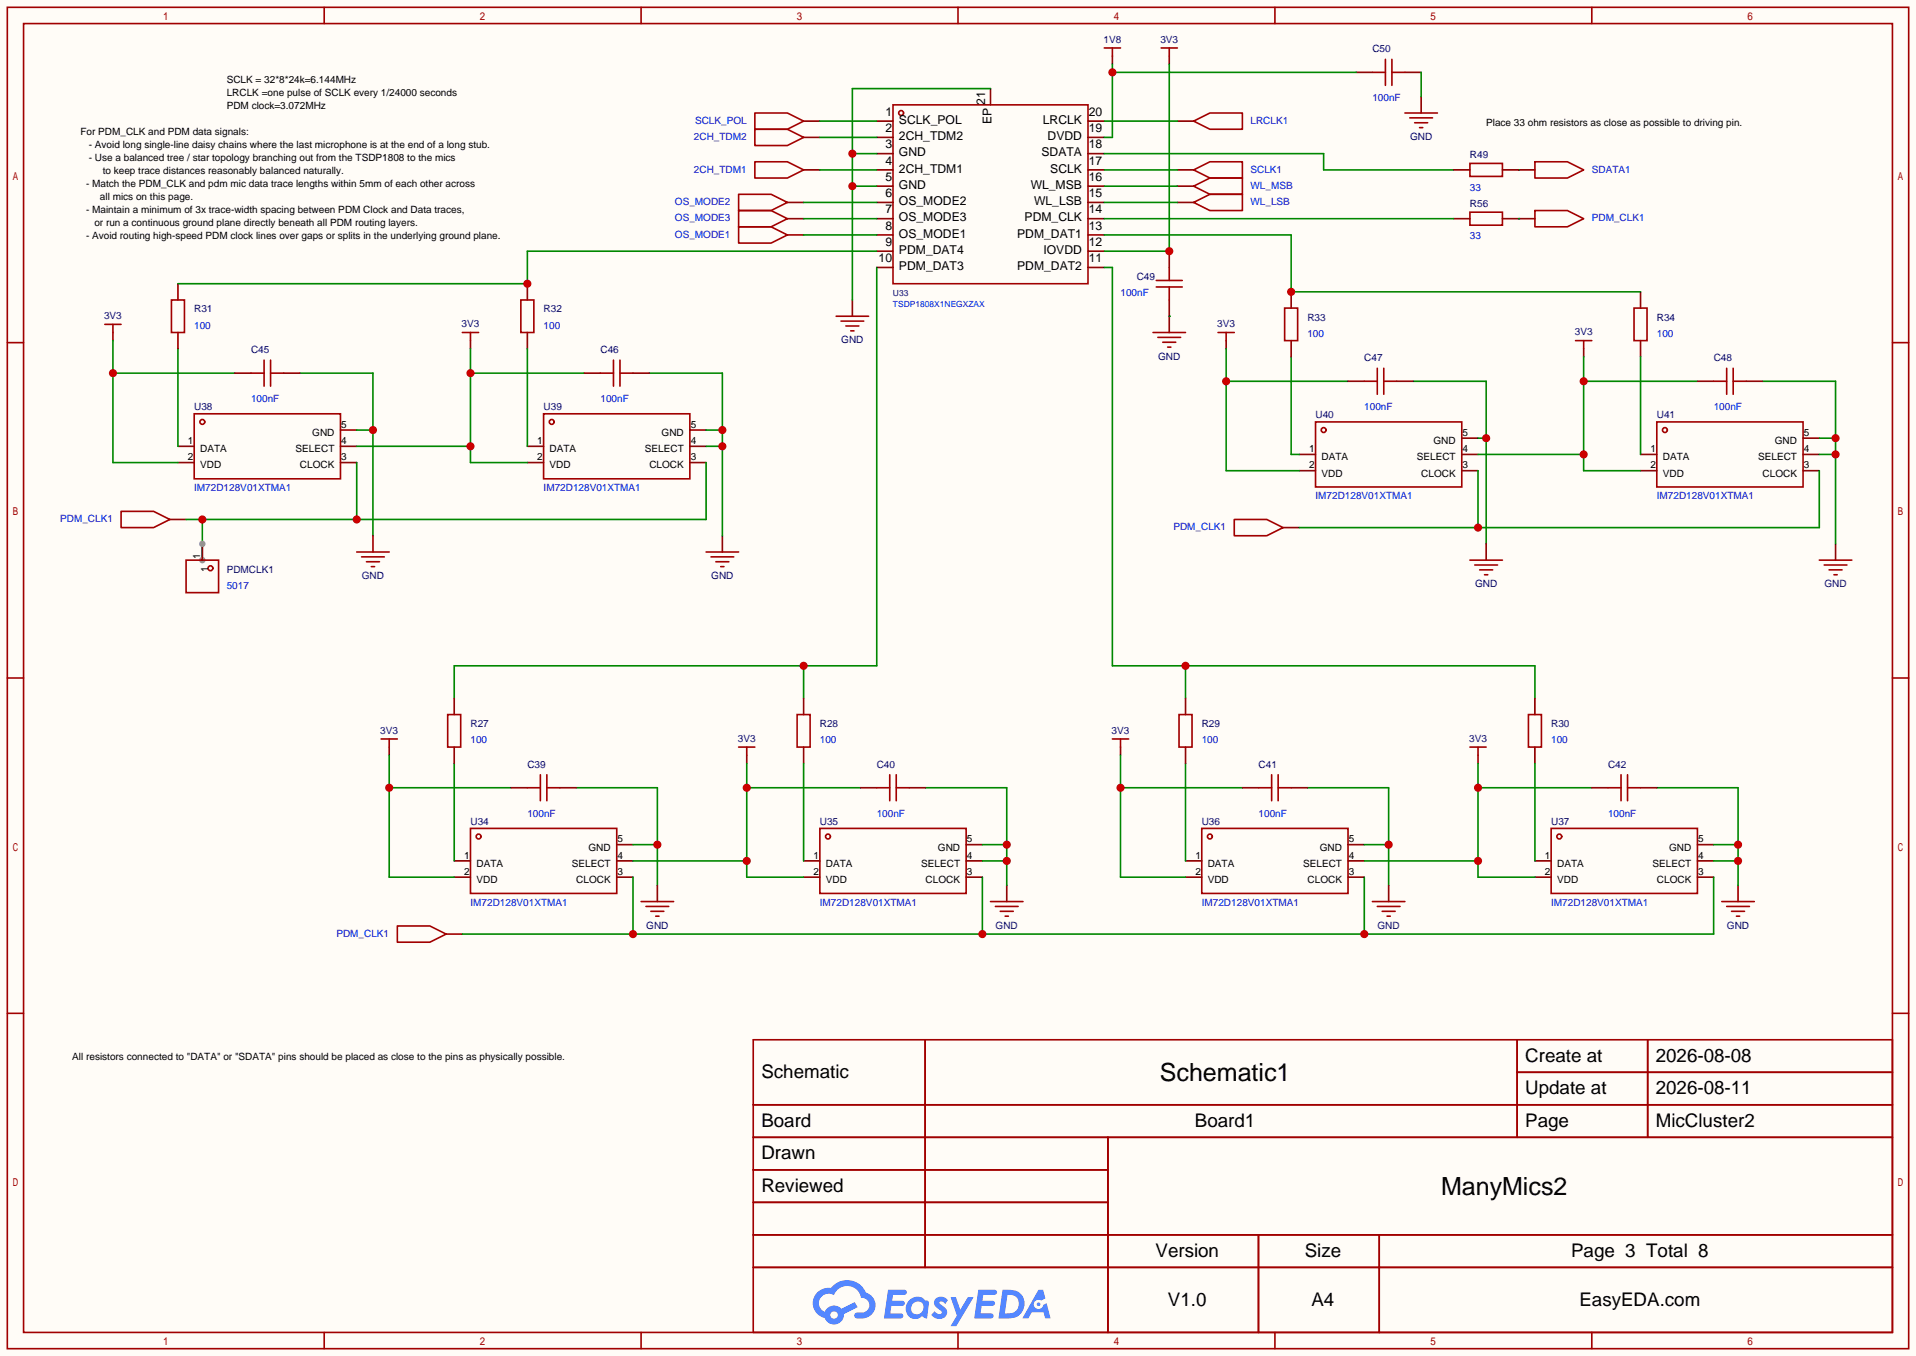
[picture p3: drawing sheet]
<svg xmlns="http://www.w3.org/2000/svg" width="299mm" height="212mm" viewBox="0 0 299 212" stroke-linecap="round" stroke-linejoin="round" font-family="sans-serif">
<path d="M0 0h299.5v211.8h-299.5z" fill="#fffcf7"/>
<g fill="none" stroke="#a10000" stroke-width=".25">
<path d="M1.1 1.1h297.2v209.6h-297.2zM3.7 3.7h292.1v204.5h-292.1zM50.7 1.1v2.6M100.2 1.1v2.6M149.7 1.1v2.6M199.3 1.1v2.6M248.8 1.1v2.6M1.1 53.5h2.6M295.8 53.5h2.5M1.1 105.9h2.6M295.8 105.9h2.5M1.1 158.3h2.6"/>
<path d="M295.8 158.3h2.5M117.7 162.4h178.1v45.8h-178.1zM117.7 172.6h178.1M117.7 177.7h178.1M144.6 162.4v35.6M173.2 177.7v30.5M237.1 162.4v15.3M237.1 167.5h58.7M257.5 162.4v15.3M117.7 182.8h55.5M117.7 192.9h178.1M117.7 187.8h55.5"/>
<path d="M117.7 198h178.1M196.7 192.9v15.3M215.6 192.9v15.3M50.7 208.2v2.5M100.2 208.2v2.5M149.7 208.2v2.5M199.3 208.2v2.5M248.8 208.2v2.5"/>
</g>
<g fill="#5487ff">
<path d="M146.3 202.8a1.3 1.3 0 0 1 1.8 .3l-.4 .6a.54 .54 0 0 0-.9-.2l.1 .1a2.32 2.32 0 0 1 1.1 1.4 1.36 1.36 0 0 1-1.1 1.1 1.36 1.36 0 0 1-1.4-.7l.6-.6a.7 .7 0 0 0 1.1 .3l-.1-.3a1.6 1.6 0 0 1-1.1-1.6z"/>
<path d="M148.6 202.7h.8l.7 1.9 1.2-1.9h.9l-2.7 4.5h-.9l.9-1.7z"/>
<path d="M138.8 201.5h1.6a1.31 1.31 0 0 1 1.3 .2 .4 .4 0 0 1-.4 .6h-1.7l-.2 .9h1.7a.4 .4 0 0 1 .3 .4 .4 .4 0 0 1-.4 .4h-1.7l-.1 1.2h.8a1.23 1.23 0 0 1 1.1 .2 .39 .39 0 0 1-.3 .6h-2.6z"/>
<path d="M152.9 201.5h1.6a1.32 1.32 0 0 1 1.3 .2 .39 .39 0 0 1-.4 .6h-1.7l-.2 .9h1.7a.4 .4 0 0 1 .3 .4 .4 .4 0 0 1-.4 .4h-1.7l-.1 1.2h.8a1.23 1.23 0 0 1 1.1 .2 .39 .39 0 0 1-.3 .6h-2.6z"/>
<path d="M162.3 201.5h.7l.4 1.3-.7 .4a.75 .75 0 0 0-1.1 .3 .75 .75 0 0 0 .5 1 .75 .75 0 0 0 1-.6l.5-.3 .6 2.4h-.8l-.3-1h-1.8l-.6 1h-.9z"/>
<path d="M156.7 201.5l-.6 4.5h1.4a2.27 2.27 0 0 0 2.5-1.7 2.27 2.27 0 0 0-1.3-2.7zM157.5 202.3a1.5 1.5 0 0 1 1.8 1.5 1.5 1.5 0 0 1-2 1.4h-.2z"/>
<path d="M142.1 203.1a1.62 1.62 0 0 0-.4 2.1 1.62 1.62 0 0 0 2.1 .7l.3-.3 .4 .3 .4 .1 .3-2.5-.2-.3h-.1a.57 .57 0 0 1-.6-.4 1.73 1.73 0 0 0-2.2 .3zM142.7 203.6a.96 .96 0 0 1 1.5 0 .96 .96 0 0 1-.2 1.5 .95 .95 0 0 1-1.4-.1 .95 .95 0 0 1 .1-1.4z"/>
<path d="M127.8 201.9a2.37 2.37 0 0 0 1.1 4 1.54 1.54 0 0 0 1.8 1 1.54 1.54 0 0 0 1.2-1.6l2.2-1.1-.5-.8-2.1 1.1a1.57 1.57 0 0 0-2.6 .4 1.5 1.5 0 0 1-.7-2.1 1.5 1.5 0 0 1 2.1-.5 2.23 2.23 0 0 1 2.3-1.4 2.23 2.23 0 0 1 2 1.8 1.16 1.16 0 0 1 1.3 1.1 1.16 1.16 0 0 1-1.1 1.3h-.7a.47 .47 0 0 0-.6 .3 .47 .47 0 0 0 .5 .6 2.23 2.23 0 0 0 2.2-.7 2.23 2.23 0 0 0 .4-2.3 2.16 2.16 0 0 0-1.3-1.1 3.2 3.2 0 0 0-5.4-.7h-.4a2.55 2.55 0 0 0-1.7 .7zM129.8 205.4a.58 .58 0 0 1 1.1 0 .58 .58 0 0 1-1.1 0z"/>
<circle cx="162.3" cy="203.8" r=".28"/>
</g>
<g fill="none" stroke="#a10000" stroke-width=".25">
<path d="M139.6 16.4h30.5v27.9h-30.5zM219.6 17.7h5.1M220.3 18.4h3.6M221.1 19.2h2M221.9 19.9h.5M130.7 49.4h5.1M131.4 50.2h3.6M132.2 50.9h2M133 51.7h.5M180.2 51.9h5.1M181 52.7h3.5M181.7 53.5h2.1"/>
<path d="M182.5 54.2h.5"/>
<circle cx="140.8" cy="17.7" r=".38"/>
</g>
<g fill="none" stroke="#870000" stroke-width=".25">
<path d="M137 18.9h2.6M154.8 13.8v2.6M170.1 18.9h2.5M222.1 15.1v2.6M137 21.5h2.6M137 24h2.6M137 26.5h2.6M137 29.1h2.6M137 31.6h2.6M137 34.2h2.6M137 36.7h2.6M137 39.2h2.6"/>
<path d="M170.1 21.5h2.5M170.1 24h2.5M170.1 26.5h2.5M170.1 29.1h2.5M170.1 31.6h2.5M170.1 34.2h2.5M170.1 36.7h2.5M170.1 39.2h2.5M133.2 46.9v2.5M137 41.8h2.6M170.1 41.8h2.5M182.8 49.4v2.5"/>
</g>
<path d="M154.8 13.8h-21.6v33.1M133.2 24h3.8M133.2 29.1h3.8" fill="none" stroke="#008700" stroke-width=".25"/>
<g fill="#c00">
<circle cx="133.2" cy="24" r=".63"/>
<circle cx="133.2" cy="29.1" r=".63"/>
</g>
<g fill="none" stroke="#870000" stroke-width=".25">
<path d="M125.6 18.9h2.5M173.9 8.8v1.2M182.8 8.8v1.2M184 18.9h2.6M212 11.3h2.5M219.6 11.3h2.5M123.1 31.6h2.5M123.1 34.2h2.5M123.1 36.7h2.5M125.6 21.5h2.5M125.6 26.5h2.5M182.8 39.2v2.6"/>
<path d="M184 31.6h2.6M184 26.5h2.6M184 29.1h2.6M237.4 26.5h2.5M17.7 51.9v1.3M73.5 53.2v1.3M182.8 46.9v2.5M191.6 53.2v1.3M247.5 54.5v1.3M27.8 69.7h2.6M27.8 72.3h2.6M53.2 69.7h2.6"/>
<path d="M53.2 72.3h2.6M53.2 67.2h2.6M82.4 69.7h2.6M82.4 72.3h2.6M107.8 69.7h2.6M107.8 72.3h2.6M107.8 67.2h2.6M203.1 71h2.5M203.1 73.5h2.5M228.5 71h2.5M228.5 73.5h2.5M228.5 68.5h2.5"/>
<path d="M256.4 71h2.6M256.4 73.5h2.6M281.8 71h2.6M281.8 73.5h2.6M281.8 68.5h2.6M60.8 116.7v1.3M116.7 118v1.3M175.1 116.7v1.3M231 118v1.3M71 134.5h2.5M71 137h2.5M96.4 134.5h2.5"/>
<path d="M96.4 137h2.5M96.4 132h2.5M125.6 134.5h2.5M125.6 137h2.5M151 134.5h2.5M151 137h2.5M151 132h2.5M185.3 134.5h2.5M185.3 137h2.5M210.7 134.5h2.5M210.7 137h2.5M210.7 132h2.5"/>
<path d="M239.9 134.5h2.5M239.9 137h2.5M265.3 134.5h2.5M265.3 137h2.5M265.3 132h2.5"/>
</g>
<g fill="none" stroke="#a10000" stroke-width=".25">
<path d="M118 17.7h5.1l2.5 1.2-2.5 1.3h-5.1zM172.6 7.5h2.5M173.9 7.5v1.3M181.5 7.5h2.5M182.8 7.5v1.3M186.6 18.9l2.5-1.2h5.1v2.5h-5.1zM214.5 11.3h2M216.5 9.3v4M217.6 9.3v4M217.6 11.3h2M115.4 30.4h5.1l2.6 1.2-2.6 1.3h-5.1zM115.4 32.9h5.1l2.6 1.3-2.6 1.2h-5.1z"/>
<path d="M115.4 35.4h5.1l2.6 1.3-2.6 1.3h-5.1zM118 20.2h5.1l2.5 1.3-2.5 1.2h-5.1zM118 25.3h5.1l2.5 1.2-2.5 1.3h-5.1zM186.6 31.6l2.5-1.2h5.1v2.5h-5.1zM186.6 29.1l2.5-1.3h5.1v2.6h-5.1zM186.6 26.5l2.5-1.2h5.1v2.5h-5.1zM239.9 25.3h5.1l2.5 1.2-2.5 1.3h-5.1zM16.4 50.7h2.5M17.7 50.7v1.2M72.3 51.9h2.5M73.5 51.9v1.3M180.7 44.8h4.1"/>
<path d="M180.7 43.8h4.1M182.8 41.8v2M182.8 44.8v2.1M190.4 51.9h2.5M191.6 51.9v1.3M246.3 53.2h2.5M247.5 53.2v1.3M30.4 64.6h22.8v10.2h-22.8zM85 64.6h22.8v10.2h-22.8zM205.6 65.9h22.9v10.2h-22.9zM259 65.9h22.8v10.2h-22.8zM59.6 115.4h2.5"/>
<path d="M60.8 115.4v1.3M115.4 116.7h2.6M116.7 116.7v1.3M173.9 115.4h2.5M175.1 115.4v1.3M229.7 116.7h2.6M231 116.7v1.3M73.5 129.4h22.9v10.2h-22.9zM128.1 129.4h22.9v10.2h-22.9zM187.8 129.4h22.9v10.2h-22.9zM242.4 129.4h22.9v10.2h-22.9z"/>
<circle cx="31.6" cy="65.9" r=".38"/>
<circle cx="86.2" cy="65.9" r=".38"/>
<circle cx="206.9" cy="67.2" r=".38"/>
<circle cx="260.2" cy="67.2" r=".38"/>
<circle cx="74.8" cy="130.7" r=".38"/>
<circle cx="129.4" cy="130.7" r=".38"/>
<circle cx="189.1" cy="130.7" r=".38"/>
<circle cx="243.7" cy="130.7" r=".38"/>
</g>
<path d="M128.1 18.9h8.9M182.8 10v29.2h-10.2M125.6 31.6h11.4M125.6 34.2h11.4M125.6 36.7h11.4M128.1 21.5h8.9M128.1 26.5h8.9" fill="none" stroke="#008700" stroke-width=".25"/>
<circle cx="182.8" cy="39.2" r=".63" fill="#c00"/>
<path d="M172.6 41.8h1.3v62.2h66v5.1M185.3 104v5.1" fill="none" stroke="#008700" stroke-width=".25"/>
<circle cx="185.3" cy="104" r=".63" fill="#c00"/>
<path d="M173.9 10v11.5h-1.3M173.9 11.3h38.1" fill="none" stroke="#008700" stroke-width=".25"/>
<circle cx="173.9" cy="11.3" r=".63" fill="#c00"/>
<path d="M172.6 18.9h11.4M172.6 26.5h11.4M172.6 29.1h11.4M172.6 31.6h11.4M247.5 59.6h17.8M247.5 55.8v17.7h8.9M231 71h16.5" fill="none" stroke="#008700" stroke-width=".25"/>
<path d="M237.4 34.2h2.5" fill="none" stroke="#870000" stroke-width=".25"/>
<path d="M239.9 32.9h5.1l2.5 1.3-2.5 1.2h-5.1z" fill="none" stroke="#a10000" stroke-width=".25"/>
<g fill="#c00">
<circle cx="247.5" cy="59.6" r=".63"/>
<circle cx="247.5" cy="71" r=".63"/>
</g>
<path d="M231 119.3v17.7h8.9M213.2 134.5h17.8M231 123.1h17.8" fill="none" stroke="#008700" stroke-width=".25"/>
<g fill="#c00">
<circle cx="231" cy="134.5" r=".63"/>
<circle cx="231" cy="123.1" r=".63"/>
</g>
<path d="M116.7 119.3v17.7h8.9M98.9 134.5h17.8M116.7 123.1h17.8" fill="none" stroke="#008700" stroke-width=".25"/>
<g fill="#c00">
<circle cx="116.7" cy="123.1" r=".63"/>
<circle cx="116.7" cy="134.5" r=".63"/>
</g>
<path d="M73.5 54.5v17.8h8.9M73.5 58.3h17.8M55.8 69.7h17.7" fill="none" stroke="#008700" stroke-width=".25"/>
<g fill="#c00">
<circle cx="73.5" cy="69.7" r=".63"/>
<circle cx="73.5" cy="58.3" r=".63"/>
</g>
<path d="M17.7 58.3h19M17.7 53.2v19.1h10.1" fill="none" stroke="#008700" stroke-width=".25"/>
<circle cx="17.7" cy="58.3" r=".63" fill="#c00"/>
<path d="M191.6 54.5v19h11.5M191.6 59.6h19.1" fill="none" stroke="#008700" stroke-width=".25"/>
<circle cx="191.6" cy="59.6" r=".63" fill="#c00"/>
<path d="M220.9 59.6h11.4v25.4M231 68.5h1.3" fill="none" stroke="#008700" stroke-width=".25"/>
<circle cx="232.3" cy="68.5" r=".63" fill="#c00"/>
<path d="M46.9 58.3h11.4v25.4M55.8 67.2h2.5" fill="none" stroke="#008700" stroke-width=".25"/>
<circle cx="58.3" cy="67.2" r=".63" fill="#c00"/>
<path d="M204.3 123.1h12.7v15.2M213.2 132h3.8" fill="none" stroke="#008700" stroke-width=".25"/>
<circle cx="217" cy="132" r=".63" fill="#c00"/>
<path d="M175.1 118v19h10.2M175.1 123.1h19.1" fill="none" stroke="#008700" stroke-width=".25"/>
<circle cx="175.1" cy="123.1" r=".63" fill="#c00"/>
<path d="M60.8 118v19h10.2M60.8 123.1h19.1" fill="none" stroke="#008700" stroke-width=".25"/>
<circle cx="60.8" cy="123.1" r=".63" fill="#c00"/>
<path d="M90 123.1h12.7v15.2M98.9 132h3.8" fill="none" stroke="#008700" stroke-width=".25"/>
<circle cx="102.7" cy="132" r=".63" fill="#c00"/>
<path d="M58.3 83.7v2.5M112.9 83.7v2.5M232.3 85v2.5M286.9 85v2.5M102.7 138.3v2.5M157.4 138.3v2.5M217 138.3v2.5M271.7 138.3v2.5" fill="none" stroke="#870000" stroke-width=".25"/>
<g fill="none" stroke="#a10000" stroke-width=".25">
<path d="M55.8 86.2h5M56.5 87h3.6M57.3 87.8h2M58 88.5h.5M110.4 86.2h5M111.1 87h3.6M111.9 87.8h2M112.6 88.5h.6M229.7 87.5h5.1M230.5 88.3h3.6M231.3 89h2M232 89.8h.5"/>
<path d="M284.4 87.5h5M285.1 88.3h3.6M285.9 89h2M286.6 89.8h.5M100.2 140.8h5.1M101 141.6h3.5M101.7 142.4h2.1M102.5 143.1h.5M154.8 140.8h5.1M155.6 141.6h3.5M156.3 142.4h2.1M157.1 143.1h.5"/>
<path d="M214.5 140.8h5.1M215.3 141.6h3.5M216 142.4h2.1M216.8 143.1h.5M269.1 140.8h5.1M269.9 141.6h3.5M270.6 142.4h2.1M271.4 143.1h.5"/>
</g>
<path d="M275.5 59.6h11.4v25.4M284.4 71h2.5M284.4 68.5h2.5" fill="none" stroke="#008700" stroke-width=".25"/>
<g fill="#c00">
<circle cx="286.9" cy="71" r=".63"/>
<circle cx="286.9" cy="68.5" r=".63"/>
</g>
<path d="M101.5 58.3h11.4v25.4M110.4 67.2h2.5M110.4 69.7h2.5" fill="none" stroke="#008700" stroke-width=".25"/>
<g fill="#c00">
<circle cx="112.9" cy="67.2" r=".63"/>
<circle cx="112.9" cy="69.7" r=".63"/>
</g>
<path d="M259 123.1h12.7v15.2M267.8 132h3.9M267.8 134.5h3.9" fill="none" stroke="#008700" stroke-width=".25"/>
<g fill="#c00">
<circle cx="271.7" cy="132" r=".63"/>
<circle cx="271.7" cy="134.5" r=".63"/>
</g>
<path d="M144.7 123.1h12.7v15.2M153.5 132h3.9M153.5 134.5h3.9" fill="none" stroke="#008700" stroke-width=".25"/>
<g fill="#c00">
<circle cx="157.4" cy="134.5" r=".63"/>
<circle cx="157.4" cy="132" r=".63"/>
</g>
<path d="M26.5 81.2h2.6M200.5 82.4h2.6M69.7 145.9h2.6" fill="none" stroke="#870000" stroke-width=".25"/>
<path d="M18.9 79.9h5.1l2.5 1.3-2.5 1.2h-5.1zM192.9 81.2h5.1l2.5 1.2-2.5 1.3h-5.1zM62.1 144.7h5.1l2.5 1.2-2.5 1.3h-5.1z" fill="none" stroke="#a10000" stroke-width=".25"/>
<path d="M231 73.5v8.9M284.4 73.5v8.9h-81.3" fill="none" stroke="#008700" stroke-width=".25"/>
<circle cx="231" cy="82.4" r=".63" fill="#c00"/>
<path d="M55.8 72.3v8.9M110.4 72.3v8.9h-81.3M31.6 81.2v6.3" fill="none" stroke="#008700" stroke-width=".25"/>
<g fill="#c00">
<circle cx="55.8" cy="81.2" r=".63"/>
<circle cx="31.6" cy="81.2" r=".63"/>
</g>
<circle cx="31.6" cy="87.5" r=".51" fill="#999"/>
<path d="M98.9 137v8.9M153.5 137v8.9M213.2 137v8.9M267.8 137v8.9h-195.5" fill="none" stroke="#008700" stroke-width=".25"/>
<g fill="#c00">
<circle cx="98.9" cy="145.9" r=".63"/>
<circle cx="153.5" cy="145.9" r=".63"/>
<circle cx="213.2" cy="145.9" r=".63"/>
</g>
<g fill="none" stroke="#a10000" stroke-width=".25">
<path d="M39.2 58.3h2.1M41.3 56.3v4M42.3 58.3h2M42.3 56.3v4M93.9 58.3h2M95.9 56.3v4M96.9 58.3h2M96.9 56.3v4M213.2 59.6h2.1M215.3 57.5v4.1M216.3 59.6h2M216.3 57.5v4.1"/>
<path d="M267.8 59.6h2.1M269.9 57.5v4.1M270.9 59.6h2M270.9 57.5v4.1M82.4 123.1h2.1M84.5 121v4.1M85.5 123.1h2M85.5 121v4.1M137 123.1h2.1M139.1 121v4.1M140.1 123.1h2M140.1 121v4.1"/>
<path d="M196.7 123.1h2.1M198.8 121v4.1M199.8 123.1h2M199.8 121v4.1M251.3 123.1h2.1M253.4 121v4.1M254.4 123.1h2M254.4 121v4.1"/>
</g>
<g fill="none" stroke="#870000" stroke-width=".25">
<path d="M36.7 58.3h2.5M44.3 58.3h2.6M91.3 58.3h2.6M98.9 58.3h2.6M210.7 59.6h2.5M218.3 59.6h2.6M265.3 59.6h2.5M272.9 59.6h2.6M79.9 123.1h2.5M87.5 123.1h2.5M134.5 123.1h2.5M142.1 123.1h2.6"/>
<path d="M194.2 123.1h2.5M201.8 123.1h2.5M248.8 123.1h2.5M256.4 123.1h2.6"/>
</g>
<path d="M27.8 54.5v15.2M137 41.8v62.2h-66v5.1M201.8 55.8v15.2h1.3M71 119.3v15.2M125.6 104v5.1M185.3 119.3v15.2" fill="none" stroke="#008700" stroke-width=".25"/>
<circle cx="125.6" cy="104" r=".63" fill="#c00"/>
<g fill="none" stroke="#870000" stroke-width=".25">
<path d="M27.8 44.3v2.6M27.8 51.9v2.6M82.4 44.3v2.6M82.4 51.9v2.6M201.8 45.6v2.5M201.8 53.2v2.6M256.4 45.6v2.5M256.4 53.2v2.6M71 109.1v2.5M71 116.7v2.6M125.6 109.1v2.5M125.6 116.7v2.6"/>
<path d="M185.3 109.1v2.5M185.3 116.7v2.6M239.9 109.1v2.5M239.9 116.7v2.6"/>
</g>
<path d="M26.8 46.9h2v5h-2zM81.4 46.9h2v5h-2zM200.8 48.1h2v5.1h-2zM255.4 48.1h2v5.1h-2zM70 111.6h2v5.1h-2zM124.6 111.6h2v5.1h-2zM184.3 111.6h2v5.1h-2zM238.9 111.6h2v5.1h-2z" fill="none" stroke="#a10000" stroke-width=".25"/>
<path d="M172.6 36.7h29.2v8.9h54.6M82.4 54.5v15.2M256.4 55.8v15.2M125.6 119.3v15.2M239.9 119.3v15.2" fill="none" stroke="#008700" stroke-width=".25"/>
<circle cx="201.8" cy="45.6" r=".63" fill="#c00"/>
<path d="M137 39.2h-54.6v5.1h-54.6" fill="none" stroke="#008700" stroke-width=".25"/>
<circle cx="82.4" cy="44.3" r=".63" fill="#c00"/>
<path d="M222.1 11.3v3.8M172.6 24h34.3v2.5h20.3M237.4 26.5h.1M182.8 49.4h.1" fill="none" stroke="#008700" stroke-width=".25"/>
<g fill="none" stroke="#a10000" stroke-width=".25">
<path d="M229.7 33.1h5.1v2.1h-5.1zM229.7 25.5h5.1v2.1h-5.1zM29.1 87.5h5.1v5.1h-5.1z"/>
<circle cx="32.9" cy="88.8" r=".38"/>
</g>
<path d="M227.2 34.2h2.5M227.2 26.5h2.5M234.8 34.2h2.6M234.8 26.5h2.6M31.6 85v2.5" fill="none" stroke="#870000" stroke-width=".25"/>
<circle cx="31.6" cy="85" r=".51" fill="#999"/>
<path d="M172.6 34.2h54.6M237.4 34.2h.1" fill="none" stroke="#008700" stroke-width=".25"/>
<g font-size="3.9">
<text x="181.3" y="168.9">Schematic1</text>
<text x="225.2" y="186.7">ManyMics2</text>
</g>
<g font-size="2.9">
<text x="238.4" y="165.9">Create at</text>
<text x="258.8" y="165.9">2026-08-08</text>
<text x="119" y="168.4">Schematic</text>
<text x="238.4" y="170.9">Update at</text>
<text x="258.8" y="170.9">2026-08-11</text>
<text x="119" y="176">Board</text>
<text x="186.8" y="176">Board1</text>
<text x="238.4" y="176">Page</text>
<text x="258.8" y="176">MicCluster2</text>
<text x="119" y="181.1">Drawn</text>
<text x="119" y="186.2">Reviewed</text>
<text x="180.6" y="196.3">Version</text>
<text x="203.9" y="196.3">Size</text>
<text x="245.6" y="196.3">Page 3 Total 8</text>
<text x="182.6" y="204">V1.0</text>
<text x="205" y="204">A4</text>
<text x="246.9" y="204">EasyEDA.com</text>
</g>
<g font-size="1.9">
<text x="154" y="16.4" transform="rotate(-90 154 16.4)">21</text>
<text x="138.4" y="18.1">1</text>
<text x="138.4" y="20.6">2</text>
<text x="138.4" y="23.2">3</text>
<text x="140.5" y="19.4">SCLK_POL</text>
<text x="140.5" y="21.9">2CH_TDM2</text>
<text x="155" y="19.4" transform="rotate(-90 155 19.4)">EP</text>
<text x="163" y="19.4">LRCLK</text>
<text x="163.7" y="21.9">DVDD</text>
<text x="170.2" y="23.2">18</text>
<text x="170.2" y="20.6">19</text>
<text x="170.2" y="18.1">20</text>
<text x="138.4" y="25.7">4</text>
<text x="138.4" y="28.2">5</text>
<text x="140.5" y="24.4">GND</text>
<text x="140.5" y="27">2CH_TDM1</text>
<text x="140.5" y="29.5">GND</text>
<text x="161.1" y="29.5">WL_MSB</text>
<text x="162.8" y="24.4">SDATA</text>
<text x="164.2" y="27">SCLK</text>
<text x="170.2" y="28.2">16</text>
<text x="170.2" y="25.7">17</text>
<text x="138.4" y="30.8">6</text>
<text x="138.4" y="33.3">7</text>
<text x="138.4" y="35.9">8</text>
<text x="140.5" y="32.1">OS_MODE2</text>
<text x="140.5" y="34.6">OS_MODE3</text>
<text x="160.1" y="34.6">PDM_CLK</text>
<text x="161.6" y="32.1">WL_LSB</text>
<text x="170.2" y="35.9">13</text>
<text x="170.2" y="33.3">14</text>
<text x="170.2" y="30.8">15</text>
<text x="137.3" y="40.9">10</text>
<text x="138.4" y="38.4">9</text>
<text x="140.5" y="37.1">OS_MODE1</text>
<text x="140.5" y="39.7">PDM_DAT4</text>
<text x="159" y="37.1">PDM_DAT1</text>
<text x="163.1" y="39.7">IOVDD</text>
<text x="170.2" y="40.9">11</text>
<text x="170.2" y="38.4">12</text>
<text x="140.5" y="42.2">PDM_DAT3</text>
<text x="159" y="42.2">PDM_DAT2</text>
</g>
<g font-size="1.6" fill="#000080">
<text x="172.5" y="6.7">1V8</text>
<text x="181.4" y="6.7">3V3</text>
<text x="214.5" y="8.2">C50</text>
<text x="220.4" y="21.9">GND</text>
<text x="229.7" y="24.7">R49</text>
<text x="229.7" y="32.3">R56</text>
<text x="177.7" y="43.7">C49</text>
<text x="16.3" y="49.8">3V3</text>
<text x="30.4" y="48.8">R31</text>
<text x="72.1" y="51.1">3V3</text>
<text x="85" y="48.8">R32</text>
<text x="131.5" y="53.6">GND</text>
<text x="190.3" y="51.1">3V3</text>
<text x="204.3" y="50.1">R33</text>
<text x="246.1" y="52.4">3V3</text>
<text x="259" y="50.1">R34</text>
<text x="39.2" y="55.2">C45</text>
<text x="93.9" y="55.2">C46</text>
<text x="181" y="56.2">GND</text>
<text x="213.2" y="56.4">C47</text>
<text x="267.8" y="56.4">C48</text>
<text x="30.4" y="64.1">U38</text>
<text x="85" y="64.1">U39</text>
<text x="205.6" y="65.3">U40</text>
<text x="259" y="65.3">U41</text>
<text x="35.4" y="89.5">PDMCLK1</text>
<text x="56.6" y="90.5">GND</text>
<text x="111.2" y="90.5">GND</text>
<text x="230.5" y="91.7">GND</text>
<text x="285.2" y="91.7">GND</text>
<text x="73.5" y="113.6">R27</text>
<text x="128.1" y="113.6">R28</text>
<text x="187.8" y="113.6">R29</text>
<text x="242.4" y="113.6">R30</text>
<text x="59.4" y="114.6">3V3</text>
<text x="82.4" y="119.9">C39</text>
<text x="115.3" y="115.9">3V3</text>
<text x="137" y="119.9">C40</text>
<text x="173.7" y="114.6">3V3</text>
<text x="196.7" y="119.9">C41</text>
<text x="229.6" y="115.9">3V3</text>
<text x="251.3" y="119.9">C42</text>
<text x="73.5" y="128.8">U34</text>
<text x="128.1" y="128.8">U35</text>
<text x="187.8" y="128.8">U36</text>
<text x="242.4" y="128.8">U37</text>
<text x="101" y="145.1">GND</text>
<text x="155.6" y="145.1">GND</text>
<text x="215.3" y="145.1">GND</text>
<text x="269.9" y="145.1">GND</text>
</g>
<g font-size="1.6">
<text x="35.4" y="13">SCLK = 32*8*24k=6.144MHz</text>
<text x="35.4" y="15">LRCLK =one pulse of SCLK every 1/24000 seconds</text>
<text x="35.4" y="17.1">PDM clock=3.072MHz</text>
<text x="12.6" y="21.1">For PDM_CLK and PDM data signals:</text>
<text x="13.9" y="23.2">- Avoid long single-line daisy chains where the last microphone is at the end of a long stub.</text>
<text x="232.3" y="19.6">Place 33 ohm resistors as close as possible to driving pin.</text>
<text x="13.4" y="29.3">- Match the PDM_CLK and pdm mic data trace lengths within 5mm of each other across</text>
<text x="13.9" y="25.2">- Use a balanced tree / star topology branching out from the TSDP1808 to the mics</text>
<text x="16" y="27.2">to keep trace distances reasonably balanced naturally.</text>
<text x="13.4" y="33.3">- Maintain a minimum of 3x trace-width spacing between PDM Clock and Data traces,</text>
<text x="14.7" y="35.4">or run a continuous ground plane directly beneath all PDM routing layers.</text>
<text x="15.6" y="31.3">all mics on this page.</text>
<text x="13.4" y="37.4">- Avoid routing high-speed PDM clock lines over gaps or splits in the underlying ground plane.</text>
<text x="29.4" y="69.4">1</text>
<text x="29.4" y="71.9">2</text>
<text x="31.3" y="70.6">DATA</text>
<text x="46.2" y="70.6">SELECT</text>
<text x="48.8" y="68.1">GND</text>
<text x="53.3" y="71.9">3</text>
<text x="53.3" y="69.4">4</text>
<text x="53.3" y="66.8">5</text>
<text x="84" y="69.4">1</text>
<text x="84" y="71.9">2</text>
<text x="85.9" y="70.6">DATA</text>
<text x="100.8" y="70.6">SELECT</text>
<text x="103.4" y="68.1">GND</text>
<text x="107.9" y="71.9">3</text>
<text x="107.9" y="69.4">4</text>
<text x="107.9" y="66.8">5</text>
<text x="204.6" y="70.6">1</text>
<text x="206.6" y="71.9">DATA</text>
<text x="221.5" y="71.9">SELECT</text>
<text x="224.1" y="69.4">GND</text>
<text x="228.6" y="70.6">4</text>
<text x="228.6" y="68.1">5</text>
<text x="258" y="70.6">1</text>
<text x="259.9" y="71.9">DATA</text>
<text x="274.8" y="71.9">SELECT</text>
<text x="277.4" y="69.4">GND</text>
<text x="281.9" y="70.6">4</text>
<text x="281.9" y="68.1">5</text>
<text x="31.3" y="73.2">VDD</text>
<text x="46.9" y="73.2">CLOCK</text>
<text x="85.9" y="73.2">VDD</text>
<text x="101.5" y="73.2">CLOCK</text>
<text x="204.6" y="73.2">2</text>
<text x="206.6" y="74.5">VDD</text>
<text x="222.1" y="74.5">CLOCK</text>
<text x="228.6" y="73.2">3</text>
<text x="258" y="73.2">2</text>
<text x="259.9" y="74.5">VDD</text>
<text x="275.5" y="74.5">CLOCK</text>
<text x="281.9" y="73.2">3</text>
<text x="31.3" y="87.4" transform="rotate(-90 31.3 87.4)">1</text>
<text x="32.5" y="89.3" transform="rotate(-90 32.5 89.3)">1</text>
<text x="96.5" y="131.6">5</text>
<text x="151.1" y="131.6">5</text>
<text x="210.8" y="131.6">5</text>
<text x="265.4" y="131.6">5</text>
<text x="72.5" y="134.1">1</text>
<text x="72.5" y="136.7">2</text>
<text x="74.5" y="135.4">DATA</text>
<text x="74.5" y="138">VDD</text>
<text x="89.4" y="135.4">SELECT</text>
<text x="90.1" y="138">CLOCK</text>
<text x="92" y="132.9">GND</text>
<text x="96.5" y="136.7">3</text>
<text x="96.5" y="134.1">4</text>
<text x="127.1" y="134.1">1</text>
<text x="127.1" y="136.7">2</text>
<text x="129.1" y="135.4">DATA</text>
<text x="129.1" y="138">VDD</text>
<text x="144" y="135.4">SELECT</text>
<text x="144.7" y="138">CLOCK</text>
<text x="146.6" y="132.9">GND</text>
<text x="151.1" y="136.7">3</text>
<text x="151.1" y="134.1">4</text>
<text x="186.8" y="134.1">1</text>
<text x="186.8" y="136.7">2</text>
<text x="188.8" y="135.4">DATA</text>
<text x="188.8" y="138">VDD</text>
<text x="203.7" y="135.4">SELECT</text>
<text x="204.4" y="138">CLOCK</text>
<text x="206.3" y="132.9">GND</text>
<text x="210.8" y="136.7">3</text>
<text x="210.8" y="134.1">4</text>
<text x="241.4" y="134.1">1</text>
<text x="241.4" y="136.7">2</text>
<text x="243.4" y="135.4">DATA</text>
<text x="243.4" y="138">VDD</text>
<text x="258.3" y="135.4">SELECT</text>
<text x="259" y="138">CLOCK</text>
<text x="260.9" y="132.9">GND</text>
<text x="265.4" y="136.7">3</text>
<text x="265.4" y="134.1">4</text>
<text x="11.3" y="165.7">All resistors connected to &quot;DATA&quot; or &quot;SDATA&quot; pins should be placed as close to the pins as physically possible.</text>
</g>
<g font-size="1.6" fill="#00f">
<text x="214.5" y="15.8">100nF</text>
<text x="108.5" y="21.9">2CH_TDM2</text>
<text x="108.6" y="19.4">SCLK_POL</text>
<text x="195.5" y="19.4">LRCLK1</text>
<text x="108.5" y="27">2CH_TDM1</text>
<text x="195.5" y="29.5">WL_MSB</text>
<text x="195.5" y="27">SCLK1</text>
<text x="229.7" y="29.8">33</text>
<text x="248.8" y="27">SDATA1</text>
<text x="105.5" y="32.1">OS_MODE2</text>
<text x="105.5" y="34.6">OS_MODE3</text>
<text x="195.5" y="32.1">WL_LSB</text>
<text x="248.8" y="34.6">PDM_CLK1</text>
<text x="105.5" y="37.1">OS_MODE1</text>
<text x="229.7" y="37.4">33</text>
<text x="175.1" y="46.3">100nF</text>
<text x="30.4" y="51.4">100</text>
<text x="85" y="51.4">100</text>
<text x="204.3" y="52.6">100</text>
<text x="259" y="52.6">100</text>
<text x="39.2" y="62.8">100nF</text>
<text x="93.9" y="62.8">100nF</text>
<text x="213.2" y="64.1">100nF</text>
<text x="267.8" y="64.1">100nF</text>
<text x="30.4" y="76.8">IM72D128V01XTMA1</text>
<text x="85" y="76.8">IM72D128V01XTMA1</text>
<text x="9.4" y="81.6">PDM_CLK1</text>
<text x="183.4" y="82.9">PDM_CLK1</text>
<text x="205.6" y="78">IM72D128V01XTMA1</text>
<text x="259" y="78">IM72D128V01XTMA1</text>
<text x="35.4" y="92">5017</text>
<text x="73.5" y="116.1">100</text>
<text x="128.1" y="116.1">100</text>
<text x="187.8" y="116.1">100</text>
<text x="242.4" y="116.1">100</text>
<text x="82.4" y="127.6">100nF</text>
<text x="137" y="127.6">100nF</text>
<text x="196.7" y="127.6">100nF</text>
<text x="251.3" y="127.6">100nF</text>
<text x="73.5" y="141.5">IM72D128V01XTMA1</text>
<text x="128.1" y="141.5">IM72D128V01XTMA1</text>
<text x="187.8" y="141.5">IM72D128V01XTMA1</text>
<text x="242.4" y="141.5">IM72D128V01XTMA1</text>
<text x="52.6" y="146.4">PDM_CLK1</text>
</g>
<text font-size="1.3" fill="#00f" x="139.6" y="48">TSDP1808X1NEGXZAX</text>
<text font-size="1.3" fill="#000080" x="139.6" y="46.3">U33</text>
</svg>
